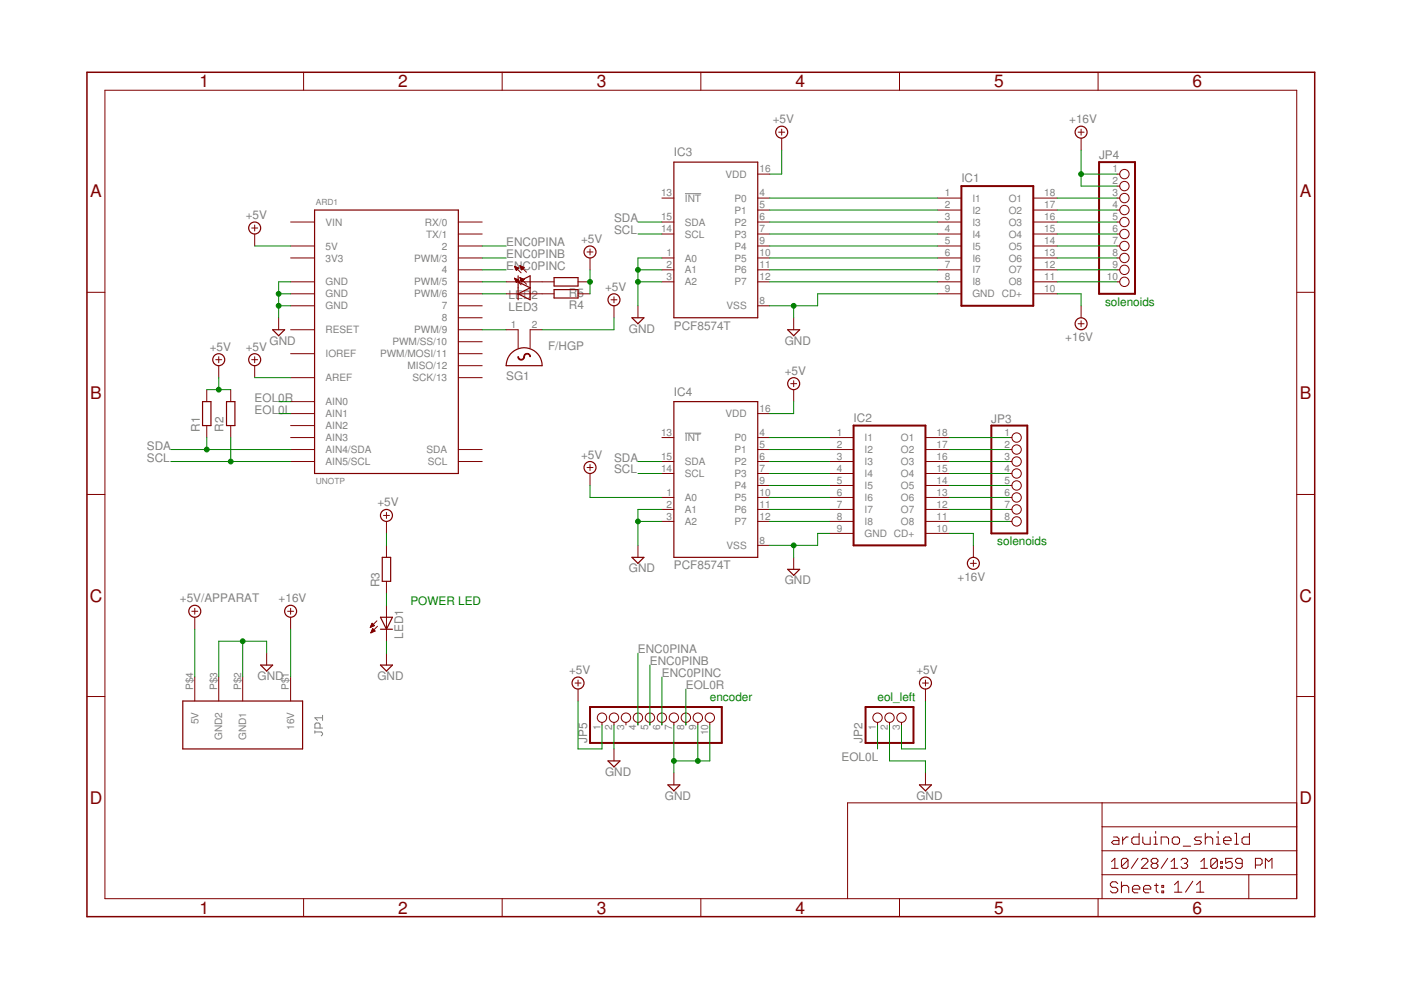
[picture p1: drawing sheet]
<svg xmlns="http://www.w3.org/2000/svg" width="297mm" height="210mm" viewBox="0 0 297 210" stroke-linecap="round" stroke-linejoin="round" font-family="sans-serif">
<path d="M145.2 41.1h3.5M145.2 91.8h3.5M66.8 155.2h1.3l.3 .3v.2l-.3 .3M66.8 154.9v.6M67.9 154.4v-.8l-.3-.3h-.6l-.2 .3v.8h1.6M68.4 151.7v1M68.4 152.2h-1.6l.5 .5" fill="none" stroke="#808080" stroke-width=".21"/>
<path d="M203.8 39.5h15.3v25.3h-15.3zM233 34.4h7.6v27.9h-7.6zM181 90.2h15.2v25.4h-15.2zM210.2 90.2h7.6v22.9h-7.6zM125.1 149.9h27.9v7.6h-27.9zM183.5 149.9h10.2v7.6h-10.2z" fill="none" stroke="#800000" stroke-width=".42"/>
<g fill="none" stroke="#800000" stroke-width=".21">
<path d="M22.2 19.1h252.7v171.4h-252.7zM64.4 15.3v3.8M106.5 15.3v3.8M148.6 15.3v3.8M190.7 15.3v3.8M232.8 15.3v3.8M160.7 36.9h2.5M165.1 28h1.3M165.7 27.4v1.3M165.7 29.3v2.5M228.6 28h1.2M229.2 27.4v1.3"/>
<path d="M229.2 29.3v2.5M236.8 36.9h.6M236.8 39.5h.6M53.4 48.3h1.2M54 47.7v1.3M54 49.6v2.6M61.6 47.1h5.1M61.6 52.2h5.1M61.6 54.7h5.1M61.6 59.8h5.1M97.2 47.1h5M97.2 49.6h5"/>
<path d="M97.2 52.2h5M97.2 54.7h5M97.2 57.2h5M97.2 59.8h5M107.3 59.8h10.2M109.1 56.5l1.4 1.3M109.1 56.5l.9 .3-.5 .5zM109.1 59l1.4 1.4M109.1 59l.9 .4M109.1 59l.4 .9 .5-.5M109.1 56.5h.1M109.1 59h.1"/>
<path d="M109.2 56.6h.2M109.2 59.1h.2M109.2 56.7h.5M109.2 59.3h.5M109.3 56.9h.7M109.3 59.4h.7M109.3 59.5h.6M109.3 57h.6M109.4 57.1h.3M109.4 59.6h.3M109.4 57.2h.2M109.5 57.3h.1"/>
<path d="M109.5 59.9h.1M110.2 56.3l1.4 1.4M110.2 56.3l.9 .4M110.2 56.3l.4 .9M110.2 58.9l1.4 1.4M110.2 58.9l.9 .3M110.2 58.9l.4 .9 .5-.6M110.3 56.4h.1M110.3 58.9h.1M110.3 56.5h.3M110.3 59h.3M110.4 56.6h.5"/>
<path d="M110.4 59.1h.4M110.4 56.7h.7M110.4 59.3h.7M110.5 56.9h.5M110.5 59.4h.5M110.5 57h.4M110.5 59.5h.4M110.6 59.6h.2M110.6 57.1h.2M110.6 57.2h.1M111.1 56.7l-.5 .5M122.6 59.8h2.5"/>
<path d="M124.5 53.4h1.2M125.1 52.8v1.3M125.1 54.7v2.5M140.3 42h2.6M140.3 47.1h2.6M140.3 49.6h2.6M140.3 54.7h2.6M140.3 57.2h2.6M140.3 59.8h2.6M160.7 42h2.5M160.7 44.5h2.5M160.7 47.1h2.5"/>
<path d="M160.7 49.6h2.5M160.7 52.2h2.5M160.7 54.7h2.5M160.7 57.2h2.5M160.7 59.8h2.5M198.8 42h5M198.8 44.5h5M198.8 47.1h5M198.8 49.6h5M198.8 52.2h5M198.8 54.7h5M198.8 57.2h5"/>
<path d="M198.8 59.8h5M219.1 42h5M219.1 44.5h5M219.1 47.1h5M219.1 49.6h5M219.1 52.2h5M219.1 54.7h5M219.1 57.2h5M219.1 59.8h5M236.8 42h.6M236.8 44.5h.6M236.8 47.1h.6"/>
<path d="M236.8 49.6h.6M236.8 52.2h.6M236.8 54.7h.6M236.8 57.2h.6M236.8 59.8h.6M18.4 62h3.8M45.7 76.3h1.3M46.4 75.6v1.3M46.4 77.5v2.6M53.4 76.3h1.2M54 75.6v1.3M54 77.5v2.6"/>
<path d="M59.1 67.4v2.5M61.6 62.3h5.1M61.6 64.8h5.1M61.6 69.9h5.1M61.6 75h5.1M97.2 62.3h5M97.2 64.8h5M97.2 67.4h5M97.2 69.9h5M97.2 72.5h5M97.2 75h5M97.2 77.5h5"/>
<path d="M107.3 62.3h10.2M107.3 69.9h2.6v4M114.9 69.9h-2.5v4M122.6 62.3h2.5M129.5 63.6h1.3M130.2 62.9v1.3M130.2 64.8v2.6M135.3 64.8v2.6M160.7 64.8h2.5M168.3 67.4v2.5M198.8 62.3h5M219.1 62.3h5"/>
<path d="M228.6 68.6h1.2M229.2 64.8v2.6M229.2 68v1.3M274.9 62h3.8M43.8 82.6v2.6M43.8 90.2v2.6M48.9 82.6v2.6M48.9 90.2v2.6M61.6 92.8h5.1M61.6 95.3h5.1M61.6 97.9h5.1M61.6 85.2h5.1"/>
<path d="M61.6 80.1h5.1M61.6 87.7h5.1M61.6 90.2h5.1M97.2 95.3h5M97.2 97.9h5M97.2 80.1h5M124.5 99.1h1.2M125.1 98.5v1.3M140.3 92.8h2.6M140.3 97.9h2.6M160.7 92.8h2.5M160.7 95.3h2.5"/>
<path d="M160.7 97.9h2.5M160.7 87.7h2.5M167.6 81.3h1.3M168.3 80.7v1.3M168.3 82.6v2.6M175.9 92.8h5.1M175.9 95.3h5.1M175.9 97.9h5.1M196.2 92.8h5.1M196.2 95.3h5.1M196.2 97.9h5.1M214 92.8h.5"/>
<path d="M214 95.3h.5M214 97.9h.5M18.4 104.8h3.8M81.3 109.3h1.3M81.9 108.6v1.3M81.9 110.6v2.5M81.9 115.6v2.6M125.1 100.4v2.5M135.3 115.6v2.6M140.3 100.4h2.6M140.3 105.5h2.6M140.3 108h2.6"/>
<path d="M140.3 110.6h2.6M160.7 100.4h2.5M160.7 102.9h2.5M160.7 105.5h2.5M160.7 108h2.5M160.7 110.6h2.5M160.7 115.6h2.5M168.3 118.2v2.5M175.9 100.4h5.1M175.9 102.9h5.1M175.9 105.5h5.1M175.9 108h5.1"/>
<path d="M175.9 110.6h5.1M175.9 113.1h5.1M196.2 100.4h5.1M196.2 102.9h5.1M196.2 105.5h5.1M196.2 108h5.1M196.2 110.6h5.1M196.2 113.1h5.1M205.7 119.4h1.3M206.4 115.6v2.6M206.4 118.8v1.3M214 100.4h.5"/>
<path d="M214 102.9h.5M214 105.5h.5M214 108h.5M214 110.6h.5M274.9 104.8h3.8M40.7 129.6h1.2M41.3 129v1.2M41.3 130.9v2.5M56.5 138.5v2.5M61 129.6h1.3M61.6 129v1.2M61.6 130.9v2.5"/>
<path d="M78.5 132.9h.2M78.6 132.8h.4M78.6 132.7h.6M78.6 134.2h.1M78.7 132.6h.6M78.7 134h.2M78.7 132.5h.5M78.7 133.9h.5M78.8 132.4h.3M78.8 133.8h.7M78.8 132.2h.2M78.8 133.7h.6"/>
<path d="M78.9 132.1l.5 .6-.9 .3zM78.9 133.6h.4M79 133.4h.2M79 133.3h.1M79 133.3l-.4 .9M79 133.3l.5 .5M79.5 133.8l-.9 .4M79.9 131.6l-1.4 1.4M80 132.8l-1.4 1.4M81.9 123.3v2.5M81.9 128.3v7.7M81.9 138.5v2.5"/>
<path d="M18.4 147.7h3.8M41.3 143.6v5M46.4 143.6v5M51.5 143.6v5M61.6 143.6v5M121.9 144.8h1.3M122.6 144.2v1.3M122.6 146.1v2.5M127.6 153.2v.5M130.2 153.2v.5M130.2 158.8v2.5M132.7 153.2v.5"/>
<path d="M135.3 153.2v.5M137.8 153.2v.5M140.3 153.2v.5M142.9 153.2v.5M145.4 153.2v.5M148 153.2v.5M150.5 153.2v.5M186.1 153.2v.5M188.6 153.2v.5M191.1 153.2v.5M195.6 144.8h1.2M196.2 144.2v1.3"/>
<path d="M196.2 146.1v2.5M274.9 147.7h3.8M142.9 163.9v2.5M196.2 163.9v2.5M233.7 170.2v20.3M233.7 175.3h41.2M236.1 177.5h.7l.4 .3v1.2h-1.1l-.4-.4 .4-.4h1.1M238 177.5v1.5M239.2 177.5h-.4l-.8 .7M241.5 176.7v2.3h-1.2l-.3-.4v-.8l.3-.3h1.2M242.3 177.5v1.1l.4 .4h1.2v-1.5M244.6 177.5h.4v1.5"/>
<path d="M244.6 179h.8M245 176.3v.4M246.2 179v-1.5h1.2l.4 .3v1.2M248.5 177.8l.4-.3h.8l.4 .3v.8l-.4 .4h-.8l-.4-.4zM250.9 179.4h1.5M254.8 177.5h-1.2l-.4 .3 .4 .4h.8l.4 .4-.4 .4h-1.2M255.5 177.8l.4-.3h.8l.4 .3v1.2M255.5 176.7v2.3M257.9 177.5h.4v1.5M257.9 179h.8M258.3 176.3v.4M259.4 178.2h1.6v-.4l-.4-.3h-.8l-.4 .3v.8l.4 .4h.8"/>
<path d="M261.8 179h.8M261.8 176.7h.4v2.3M264.9 176.7v2.3h-1.2l-.4-.4v-.8l.4-.3h1.2M274.9 170.2h-95.2v20.3M64.4 190.5v3.9M106.5 190.5v3.9M148.6 190.5v3.9M190.7 190.5v3.9M232.8 190.5v3.9M233.7 185.5h41.2M233.7 180.4h41.2M235.7 182.7l.7-.7v2.1"/>
<path d="M235.7 184.1h1.4M237 187.3l-.4-.3h-.8l-.4 .3v.4l.4 .4h.8l.4 .4v.4l-.4 .4h-.8l-.4-.4M237.8 187v2.3M237.8 188.1l.3-.4h.8l.4 .4v1.2M239.2 182.4v1.3l-.4 .4h-.7l-.3-.4M239.2 182.4l-.4-.4h-.7l-.3 .4v1.3M239.2 182.4l-1.4 1.3M240.1 188.5h1.6v-.4l-.4-.4h-.8l-.4 .4v.8l.4 .4h.8M241.3 182l-1.4 2.1M242 182.4l.3-.4h.7l.4 .4v.3l-1.4 1.4h1.4M242.4 188.5h1.6v-.4l-.4-.4h-.8l-.4 .4v.8l.4 .4h.8M244.4 183l-.3 .4v.3l.3 .4h.7l.4-.4v-.3l-.4-.4"/>
<path d="M244.4 183l-.3-.3v-.3l.3-.4h.7l.4 .4v.3l-.4 .3M244.4 183h.7M244.8 187.7h.8M245.2 187.3v1.6l.4 .4M246.3 187.7h.4v.4h-.4zM246.3 188.9h.4v.4h-.4zM247.6 182l-1.4 2.1M248.3 184.1h1.4M248.3 182.7l.7-.7v2.1M249 187.6l.8-.8v2.4M249 189.2h1.6M250.4 182.4l.3-.4h.7l.4 .4v.3l-.4 .3"/>
<path d="M251.1 183h.3M251.4 183l.4 .4v.3l-.4 .4h-.7l-.3-.4M252.9 186.8l-1.5 2.4M253.7 189.2h1.5M253.7 187.6l.8-.8v2.4M254.6 184.1h1.4M254.6 182.7l.7-.7v2.1M258.1 182.4v1.3l-.3 .4h-.8l-.3-.4M258.1 182.4l-.3-.4h-.8l-.3 .4v1.3M258.1 182.4l-1.4 1.3M258.8 183.7h.4v.4h-.4zM258.8 182.7h.4v.3h-.4z"/>
<path d="M261.3 182h-1.4v1l.7-.3h.3l.4 .3v.7l-.4 .4h-.7l-.3-.4M263.4 183h-1.1l-.3-.3v-.3l.3-.4h.7l.4 .4v1.3l-.4 .4h-.7l-.3-.4M264.8 185.5v5M266.2 183.4h1l.4-.4v-.6l-.4-.4h-1v2.1M268.3 184.1v-2.1l.7 .7 .7-.7v2.1"/>
<circle cx="238.4" cy="36.9" r=".99"/>
<circle cx="238.4" cy="39.5" r=".99"/>
<circle cx="238.4" cy="42" r=".99"/>
<circle cx="238.4" cy="44.5" r=".99"/>
<circle cx="238.4" cy="47.1" r=".99"/>
<circle cx="238.4" cy="49.6" r=".99"/>
<circle cx="238.4" cy="57.2" r=".99"/>
<circle cx="238.4" cy="52.2" r=".99"/>
<circle cx="238.4" cy="59.8" r=".99"/>
<circle cx="238.4" cy="54.7" r=".99"/>
<circle cx="215.5" cy="92.8" r=".99"/>
<circle cx="215.5" cy="95.3" r=".99"/>
<circle cx="215.5" cy="97.9" r=".99"/>
<circle cx="215.5" cy="100.4" r=".99"/>
<circle cx="215.5" cy="108" r=".99"/>
<circle cx="215.5" cy="110.6" r=".99"/>
<circle cx="215.5" cy="102.9" r=".99"/>
<circle cx="215.5" cy="105.5" r=".99"/>
<circle cx="127.6" cy="152.2" r=".99"/>
<circle cx="130.2" cy="152.2" r=".99"/>
<circle cx="132.7" cy="152.2" r=".99"/>
<circle cx="135.3" cy="152.2" r=".99"/>
<circle cx="137.8" cy="152.2" r=".99"/>
<circle cx="140.3" cy="152.2" r=".99"/>
<circle cx="142.9" cy="152.2" r=".99"/>
<circle cx="145.4" cy="152.2" r=".99"/>
<circle cx="148" cy="152.2" r=".99"/>
<circle cx="150.5" cy="152.2" r=".99"/>
<circle cx="186.1" cy="152.2" r=".99"/>
<circle cx="188.6" cy="152.2" r=".99"/>
<circle cx="191.1" cy="152.2" r=".99"/>
</g>
<g fill="none" stroke="#800000" stroke-width=".25">
<path d="M142.9 34.4h17.8v33h-17.8zM66.7 44.5h30.5v55.9h-30.5zM109.9 59.8l2.5-1.3v5.1l-2.5-1.3 2.5-1.3zM109.9 58.5v5.1M117.5 58.9h5.1v1.7h-5.1zM57.8 69.9h2.5l-1.2 1.3zM108.2 75a3.8 3.8 0 0 1 4.3-1 3.8 3.8 0 0 1 2.4 3.5h-7.6l.4-1.6zM117.5 61.4h5.1v1.8h-5.1zM134 67.4h2.5l-1.2 1.2zM167 69.9h2.5l-1.2 1.3zM42.9 85.2h1.8v5h-1.8zM48 85.2h1.8v5h-1.8z"/>
<path d="M142.9 85.2h17.8v33h-17.8zM81 118.2h1.8v5.1h-1.8zM134 118.2h2.5l-1.2 1.2zM80.7 130.9h2.5l-1.3 2.5zM80.7 133.4h2.5M167 120.7h2.5l-1.2 1.3zM38.8 148.6h25.4v10.2h-25.4zM55.3 141h2.5l-1.3 1.3zM80.7 141h2.5l-1.3 1.3zM128.9 161.3h2.5l-1.2 1.3zM141.6 166.4h2.5l-1.2 1.3zM194.9 166.4h2.6l-1.3 1.3z"/>
<circle cx="165.7" cy="28" r="1.27"/>
<circle cx="229.2" cy="28" r="1.27"/>
<circle cx="54" cy="48.3" r="1.27"/>
<circle cx="125.1" cy="53.4" r="1.27"/>
<circle cx="46.4" cy="76.3" r="1.27"/>
<circle cx="54" cy="76.3" r="1.27"/>
<circle cx="130.2" cy="63.6" r="1.27"/>
<circle cx="229.2" cy="68.6" r="1.27"/>
<circle cx="125.1" cy="99.1" r="1.27"/>
<circle cx="168.3" cy="81.3" r="1.27"/>
<circle cx="81.9" cy="109.3" r="1.27"/>
<circle cx="206.4" cy="119.4" r="1.27"/>
<circle cx="41.3" cy="129.6" r="1.27"/>
<circle cx="61.6" cy="129.6" r="1.27"/>
<circle cx="122.6" cy="144.8" r="1.27"/>
<circle cx="196.2" cy="144.8" r="1.27"/>
</g>
<g fill="#800000" stroke="#800000" stroke-width=".21">
<path d="M109.8 75.6h.1a.56 .56 0 0 0 .6 .6 .56 .56 0 0 0 .6-.6h.1a.71 .71 0 0 1-.7 .8 .71 .71 0 0 1-.7-.8z" fill-rule="evenodd"/>
<path d="M111.3 75.1a.72 .72 0 0 1 .7-.1 .72 .72 0 0 1 .5 .6h-.2a.56 .56 0 0 0-.5-.5 .56 .56 0 0 0-.6 .5l-.1-.1z" fill-rule="evenodd"/>
</g>
<path d="M18.4 15.3h260.3v179.1h-260.3z" fill="none" stroke="#800000" stroke-width=".32"/>
<g fill="none" stroke="#008000" stroke-width=".21">
<path d="M165.7 31.8v5.1h-2.5M229.2 36.9h7.6M229.2 31.8v7.7h7.6M54 52.2h7.6M61.6 59.8h-2.5v7.6M102.2 52.2h5.1M102.2 59.8h5.1M102.2 57.2h5.1M102.2 54.7h5.1M125.1 57.2v5.1M135.3 47.1h5M135.3 49.6h5"/>
<path d="M135.3 59.8h5M135.3 57.2h5M140.3 54.7h-5v10.1M163.2 52.2h35.6M163.2 47.1h35.6M163.2 49.6h35.6M163.2 59.8h35.6M163.2 57.2h35.6M163.2 54.7h35.6M163.2 44.5h35.6M163.2 42h35.6M224.1 52.2h12.7"/>
<path d="M224.1 47.1h12.7M224.1 49.6h12.7M224.1 59.8h12.7M224.1 57.2h12.7M224.1 54.7h12.7M224.1 44.5h12.7M224.1 42h12.7M59.1 64.8h2.5M59.1 62.3h2.5M102.2 69.9h5.1M102.2 62.3h5.1M130.2 67.4v2.5h-15.3"/>
<path d="M168.3 64.8v2.6M198.8 62.3h-25.4v2.5h-10.2M224.1 62.3h5.1v2.5M36.2 95.3h25.4M36.2 97.9h25.4M43.8 82.6h5.1M43.8 92.8v2.5M46.4 80.1v2.5M48.9 92.8v5.1M54 80.1h7.6M59.1 87.7h2.5M59.1 85.2h2.5"/>
<path d="M135.3 97.9h5M163.2 92.8h12.7M163.2 95.3h12.7M163.2 97.9h12.7M168.3 85.2v2.5h-5.1M201.3 92.8h12.7M201.3 95.3h12.7M201.3 97.9h12.7M81.9 113.1v2.5M125.1 102.9v2.6h15.2M135.3 100.4h5M135.3 110.6h5"/>
<path d="M140.3 108h-5v7.6M163.2 105.5h12.7M163.2 100.4h12.7M163.2 102.9h12.7M163.2 108h12.7M163.2 110.6h12.7M168.3 115.6v2.6M175.9 113.1h-2.5v2.5h-10.2M201.3 105.5h12.7M201.3 100.4h12.7M201.3 102.9h12.7M201.3 108h12.7"/>
<path d="M201.3 110.6h12.7M201.3 113.1h5.1v2.5M41.3 133.4v10.2M51.5 136v7.6M56.5 138.5v-2.5h-10.1v7.6M61.6 133.4v10.2M81.9 125.8v2.5M81.9 136v2.5M135.3 138.5v15.2M122.6 148.6v10.2h5v-5.1M130.2 153.7v5.1M137.8 141v12.7"/>
<path d="M140.3 143.6v10.1M142.9 153.7v10.2M145.4 146.1v7.6M148 153.7v7.6M150.5 153.7v7.6h-7.6M186.1 153.7v5.1M188.6 153.7v7.6h7.6v2.6M196.2 148.6v10.2h-5.1v-5.1"/>
</g>
<g fill="#008000" stroke="#008000" stroke-width=".21">
<circle cx="46.4" cy="82.6" r=".51"/>
<circle cx="125.1" cy="59.8" r=".51"/>
<circle cx="43.8" cy="95.3" r=".51"/>
<circle cx="48.9" cy="97.9" r=".51"/>
<circle cx="59.1" cy="64.8" r=".51"/>
<circle cx="59.1" cy="62.3" r=".51"/>
<circle cx="135.3" cy="57.2" r=".51"/>
<circle cx="135.3" cy="59.8" r=".51"/>
<circle cx="135.3" cy="110.6" r=".51"/>
<circle cx="168.3" cy="115.6" r=".51"/>
<circle cx="168.3" cy="64.8" r=".51"/>
<circle cx="148" cy="161.3" r=".51"/>
<circle cx="142.9" cy="161.3" r=".51"/>
<circle cx="51.5" cy="136" r=".51"/>
<circle cx="229.2" cy="36.9" r=".51"/>
</g>
<g font-size="3.7" fill="#800000">
<text x="42.3" y="18.5">1</text>
<text x="84.4" y="18.5">2</text>
<text x="126.5" y="18.5">3</text>
<text x="168.6" y="18.5">4</text>
<text x="210.7" y="18.5">5</text>
<text x="252.9" y="18.5">6</text>
<text x="19.1" y="41.9">A</text>
<text x="275.6" y="41.9">A</text>
<text x="19.1" y="84.7">B</text>
<text x="275.6" y="84.7">B</text>
<text x="19" y="127.6">C</text>
<text x="275.5" y="127.6">C</text>
<text x="19" y="170.4">D</text>
<text x="275.5" y="170.4">D</text>
<text x="42.3" y="193.7">1</text>
<text x="84.4" y="193.7">2</text>
<text x="126.5" y="193.7">3</text>
<text x="168.6" y="193.7">4</text>
<text x="210.7" y="193.7">5</text>
<text x="252.9" y="193.7">6</text>
</g>
<g font-size="2.5" fill="#808080">
<text x="163.8" y="26.1">+5V</text>
<text x="226.7" y="26.1">+16V</text>
<text x="142.9" y="33.1">IC3</text>
<text x="233" y="33.7">JP4</text>
<text x="203.8" y="38.7">IC1</text>
<text x="52.1" y="46.4">+5V</text>
<text x="130.2" y="47.1">SDA</text>
<text x="107.3" y="52.1">ENC0PINA</text>
<text x="123.2" y="51.5">+5V</text>
<text x="130.2" y="49.6">SCL</text>
<text x="107.3" y="54.7">ENC0PINB</text>
<text x="107.3" y="57.2">ENC0PINC</text>
<text x="107.8" y="63.3">LED2</text>
<text x="107.8" y="65.9">LED3</text>
<text x="120.6" y="65.6">R4</text>
<text x="120.6" y="63">R5</text>
<text x="128.3" y="61.7">+5V</text>
<text x="133.4" y="70.6">GND</text>
<text x="142.9" y="69.9">PCF8574T</text>
<text x="44.5" y="74.4">+5V</text>
<text x="52.1" y="74.4">+5V</text>
<text x="57.2" y="73.1">GND</text>
<text x="116.2" y="74.2">F/HGP</text>
<text x="166.4" y="73.1">GND</text>
<text x="225.9" y="72.3">+16V</text>
<text x="107.3" y="80.6">SG1</text>
<text x="142.9" y="83.9">IC4</text>
<text x="166.4" y="79.4">+5V</text>
<text x="54" y="85.2">EOL0R</text>
<text x="54" y="87.7">EOL0L</text>
<text x="181" y="89.5">IC2</text>
<text x="210.2" y="89.6">JP3</text>
<text x="31.1" y="95.3">SDA</text>
<text x="42.3" y="91.5" transform="rotate(-90 42.3 91.5)">R1</text>
<text x="47.4" y="91.5" transform="rotate(-90 47.4 91.5)">R2</text>
<text x="31.1" y="97.9">SCL</text>
<text x="123.2" y="97.2">+5V</text>
<text x="130.2" y="97.9">SDA</text>
<text x="130.2" y="100.4">SCL</text>
<text x="80" y="107.4">+5V</text>
<text x="80.4" y="124.5" transform="rotate(-90 80.4 124.5)">R3</text>
<text x="133.4" y="121.3">GND</text>
<text x="142.9" y="120.7">PCF8574T</text>
<text x="166.4" y="123.9">GND</text>
<text x="203" y="123.1">+16V</text>
<text x="38.1" y="127.7">+5V/APPARAT</text>
<text x="59.1" y="127.7">+16V</text>
<text x="85.5" y="135.4" transform="rotate(-90 85.5 135.4)">LED1</text>
<text x="120.7" y="142.9">+5V</text>
<text x="135.3" y="138.5">ENC0PINA</text>
<text x="137.8" y="141">ENC0PINB</text>
<text x="140.3" y="143.6">ENC0PINC</text>
<text x="194.3" y="142.9">+5V</text>
<text x="54.6" y="144.2">GND</text>
<text x="80" y="144.2">GND</text>
<text x="145.4" y="146.1">EOL0R</text>
<text x="124.5" y="157.5" transform="rotate(-90 124.5 157.5)">JP5</text>
<text x="178.4" y="161.3">EOL0L</text>
<text x="182.9" y="157.5" transform="rotate(-90 182.9 157.5)">JP2</text>
<text x="128.3" y="164.5">GND</text>
<text x="141" y="169.6">GND</text>
<text x="194.3" y="169.6">GND</text>
</g>
<g font-size="2.5" fill="#008000">
<text x="234.3" y="64.8">solenoids</text>
<text x="211.4" y="115.6">solenoids</text>
<text x="87" y="128.3">POWER LED</text>
<text x="150.5" y="148.6">encoder</text>
<text x="186.1" y="148.6">eol_left</text>
</g>
<g font-size="2.1" fill="#808080">
<text x="140.2" y="41.6">13</text>
<text x="153.8" y="37.7">VDD</text>
<text x="161" y="36.6">16</text>
<text x="161" y="41.6">4</text>
<text x="200.3" y="41.6">1</text>
<text x="221.4" y="41.6">18</text>
<text x="235.9" y="36.6">1</text>
<text x="235.9" y="39.1">2</text>
<text x="235.9" y="41.6">3</text>
<text x="69" y="47.8">VIN</text>
<text x="90.1" y="47.8">RX/0</text>
<text x="140.2" y="46.7">15</text>
<text x="145.2" y="47.8">SDA</text>
<text x="145.2" y="42.7">INT</text>
<text x="155.7" y="42.7">P0</text>
<text x="155.7" y="45.3">P1</text>
<text x="155.7" y="47.8">P2</text>
<text x="161" y="44.2">5</text>
<text x="161" y="46.7">6</text>
<text x="200.3" y="44.2">2</text>
<text x="200.3" y="46.7">3</text>
<text x="206.2" y="42.7">I1</text>
<text x="206.2" y="45.3">I2</text>
<text x="206.2" y="47.8">I3</text>
<text x="213.9" y="42.7">O1</text>
<text x="213.9" y="45.3">O2</text>
<text x="213.9" y="47.8">O3</text>
<text x="221.4" y="44.2">17</text>
<text x="221.4" y="46.7">16</text>
<text x="235.9" y="44.2">4</text>
<text x="235.9" y="46.7">5</text>
<text x="69" y="52.9">5V</text>
<text x="90.3" y="50.4">TX/1</text>
<text x="93.6" y="52.9">2</text>
<text x="140.2" y="49.3">14</text>
<text x="145.2" y="50.4">SCL</text>
<text x="155.7" y="50.4">P3</text>
<text x="155.7" y="52.9">P4</text>
<text x="161" y="49.3">7</text>
<text x="161" y="51.8">9</text>
<text x="200.3" y="49.3">4</text>
<text x="200.3" y="51.8">5</text>
<text x="206.2" y="50.4">I4</text>
<text x="206.2" y="52.9">I5</text>
<text x="213.9" y="50.4">O4</text>
<text x="213.9" y="52.9">O5</text>
<text x="221.4" y="49.3">15</text>
<text x="221.4" y="51.8">14</text>
<text x="235.9" y="49.3">6</text>
<text x="235.9" y="51.8">7</text>
<text x="69" y="55.4">3V3</text>
<text x="87.8" y="55.4">PWM/3</text>
<text x="93.6" y="58">4</text>
<text x="141.3" y="54.3">1</text>
<text x="141.3" y="56.9">2</text>
<text x="141.3" y="59.4">3</text>
<text x="145.2" y="55.4">A0</text>
<text x="145.2" y="58">A1</text>
<text x="155.7" y="55.4">P5</text>
<text x="155.7" y="58">P6</text>
<text x="161" y="54.3">10</text>
<text x="161" y="56.9">11</text>
<text x="161" y="59.4">12</text>
<text x="200.3" y="54.3">6</text>
<text x="200.3" y="56.9">7</text>
<text x="200.3" y="59.4">8</text>
<text x="206.2" y="55.4">I6</text>
<text x="206.2" y="58">I7</text>
<text x="213.9" y="55.4">O6</text>
<text x="213.9" y="58">O7</text>
<text x="221.4" y="59.4">11</text>
<text x="221.4" y="54.3">13</text>
<text x="221.4" y="56.9">12</text>
<text x="234.7" y="59.4">10</text>
<text x="235.9" y="54.3">8</text>
<text x="235.9" y="56.9">9</text>
<text x="69" y="60.5">GND</text>
<text x="69" y="63.1">GND</text>
<text x="69" y="65.6">GND</text>
<text x="87.8" y="60.5">PWM/5</text>
<text x="87.8" y="63.1">PWM/6</text>
<text x="93.6" y="65.6">7</text>
<text x="145.2" y="60.5">A2</text>
<text x="154" y="65.6">VSS</text>
<text x="155.7" y="60.5">P7</text>
<text x="161" y="64.5">8</text>
<text x="200.3" y="61.9">9</text>
<text x="206.2" y="60.5">I8</text>
<text x="206.2" y="63.1">GND CD+</text>
<text x="213.9" y="60.5">O8</text>
<text x="221.4" y="61.9">10</text>
<text x="69" y="70.7">RESET</text>
<text x="87.8" y="70.7">PWM/9</text>
<text x="93.6" y="68.1">8</text>
<text x="108.3" y="69.6">1</text>
<text x="112.8" y="69.6">2</text>
<text x="69" y="75.8">IOREF</text>
<text x="80.6" y="75.8">PWM/MOSI/11</text>
<text x="83.2" y="73.2">PWM/SS/10</text>
<text x="69" y="80.8">AREF</text>
<text x="86.4" y="78.3">MISO/12</text>
<text x="87.5" y="80.8">SCK/13</text>
<text x="69" y="85.9">AIN0</text>
<text x="69" y="88.5">AIN1</text>
<text x="153.8" y="88.5">VDD</text>
<text x="161" y="87.3">16</text>
<text x="69" y="91">AIN2</text>
<text x="69" y="93.5">AIN3</text>
<text x="140.2" y="92.4">13</text>
<text x="145.2" y="93.5">INT</text>
<text x="155.7" y="93.5">P0</text>
<text x="161" y="92.4">4</text>
<text x="161" y="95">5</text>
<text x="177.4" y="92.4">1</text>
<text x="177.4" y="95">2</text>
<text x="183.3" y="93.5">I1</text>
<text x="191" y="93.5">O1</text>
<text x="198.5" y="92.4">18</text>
<text x="198.5" y="95">17</text>
<text x="213" y="92.4">1</text>
<text x="213" y="95">2</text>
<text x="69" y="96.1">AIN4/SDA</text>
<text x="69" y="98.6">AIN5/SCL</text>
<text x="90.4" y="96.1">SDA</text>
<text x="90.7" y="98.6">SCL</text>
<text x="140.2" y="100">14</text>
<text x="140.2" y="97.5">15</text>
<text x="145.2" y="101.2">SCL</text>
<text x="145.2" y="98.6">SDA</text>
<text x="155.7" y="96.1">P1</text>
<text x="155.7" y="98.6">P2</text>
<text x="155.7" y="101.2">P3</text>
<text x="161" y="97.5">6</text>
<text x="161" y="100">7</text>
<text x="177.4" y="97.5">3</text>
<text x="177.4" y="100">4</text>
<text x="183.3" y="96.1">I2</text>
<text x="183.3" y="98.6">I3</text>
<text x="183.3" y="101.2">I4</text>
<text x="191" y="96.1">O2</text>
<text x="191" y="98.6">O3</text>
<text x="191" y="101.2">O4</text>
<text x="198.5" y="97.5">16</text>
<text x="198.5" y="100">15</text>
<text x="213" y="97.5">3</text>
<text x="213" y="100">4</text>
<text x="141.3" y="105.1">1</text>
<text x="141.3" y="107.7">2</text>
<text x="145.2" y="106.2">A0</text>
<text x="155.7" y="103.7">P4</text>
<text x="155.7" y="106.2">P5</text>
<text x="161" y="102.6">9</text>
<text x="161" y="105.1">10</text>
<text x="161" y="107.7">11</text>
<text x="177.4" y="102.6">5</text>
<text x="177.4" y="105.1">6</text>
<text x="177.4" y="107.7">7</text>
<text x="183.3" y="103.7">I5</text>
<text x="183.3" y="106.2">I6</text>
<text x="191" y="103.7">O5</text>
<text x="191" y="106.2">O6</text>
<text x="198.5" y="102.6">14</text>
<text x="198.5" y="105.1">13</text>
<text x="198.5" y="107.7">12</text>
<text x="213" y="102.6">5</text>
<text x="213" y="105.1">6</text>
<text x="213" y="107.7">7</text>
<text x="141.3" y="110.2">3</text>
<text x="145.2" y="108.8">A1</text>
<text x="145.2" y="111.3">A2</text>
<text x="155.7" y="108.8">P6</text>
<text x="155.7" y="111.3">P7</text>
<text x="161" y="110.2">12</text>
<text x="177.4" y="110.2">8</text>
<text x="177.4" y="112.7">9</text>
<text x="183.3" y="108.8">I7</text>
<text x="183.3" y="111.3">I8</text>
<text x="183.3" y="113.9">GND CD+</text>
<text x="191" y="111.3">O8</text>
<text x="191" y="108.8">O7</text>
<text x="198.5" y="110.2">11</text>
<text x="198.5" y="112.7">10</text>
<text x="213" y="110.2">8</text>
<text x="154" y="116.4">VSS</text>
<text x="161" y="115.3">8</text>
<text x="40.9" y="146.3" transform="rotate(-90 40.9 146.3)">P$4</text>
<text x="46" y="146.3" transform="rotate(-90 46 146.3)">P$3</text>
<text x="51.1" y="146.3" transform="rotate(-90 51.1 146.3)">P$2</text>
<text x="61.3" y="146.3" transform="rotate(-90 61.3 146.3)">P$1</text>
<text x="42.1" y="153.6" transform="rotate(-90 42.1 153.6)">5V</text>
<text x="62.4" y="154.8" transform="rotate(-90 62.4 154.8)">16V</text>
<text x="127.3" y="154.7" transform="rotate(-90 127.3 154.7)">1</text>
<text x="129.8" y="154.7" transform="rotate(-90 129.8 154.7)">2</text>
<text x="132.4" y="154.7" transform="rotate(-90 132.4 154.7)">3</text>
<text x="134.9" y="154.7" transform="rotate(-90 134.9 154.7)">4</text>
<text x="137.4" y="154.7" transform="rotate(-90 137.4 154.7)">5</text>
<text x="140" y="154.7" transform="rotate(-90 140 154.7)">6</text>
<text x="142.5" y="154.7" transform="rotate(-90 142.5 154.7)">7</text>
<text x="145.1" y="154.7" transform="rotate(-90 145.1 154.7)">8</text>
<text x="147.6" y="154.7" transform="rotate(-90 147.6 154.7)">9</text>
<text x="150.1" y="155.9" transform="rotate(-90 150.1 155.9)">10</text>
<text x="185.7" y="154.7" transform="rotate(-90 185.7 154.7)">1</text>
<text x="188.2" y="154.7" transform="rotate(-90 188.2 154.7)">2</text>
<text x="190.8" y="154.7" transform="rotate(-90 190.8 154.7)">3</text>
<text x="47.1" y="156.9" transform="rotate(-90 47.1 156.9)">GND2</text>
<text x="52.2" y="156.9" transform="rotate(-90 52.2 156.9)">GND1</text>
</g>
<g font-size="1.8" fill="#808080">
<text x="66.9" y="43.5">ARD1</text>
<text x="66.9" y="102.7">UNOTP</text>
</g>
</svg>
